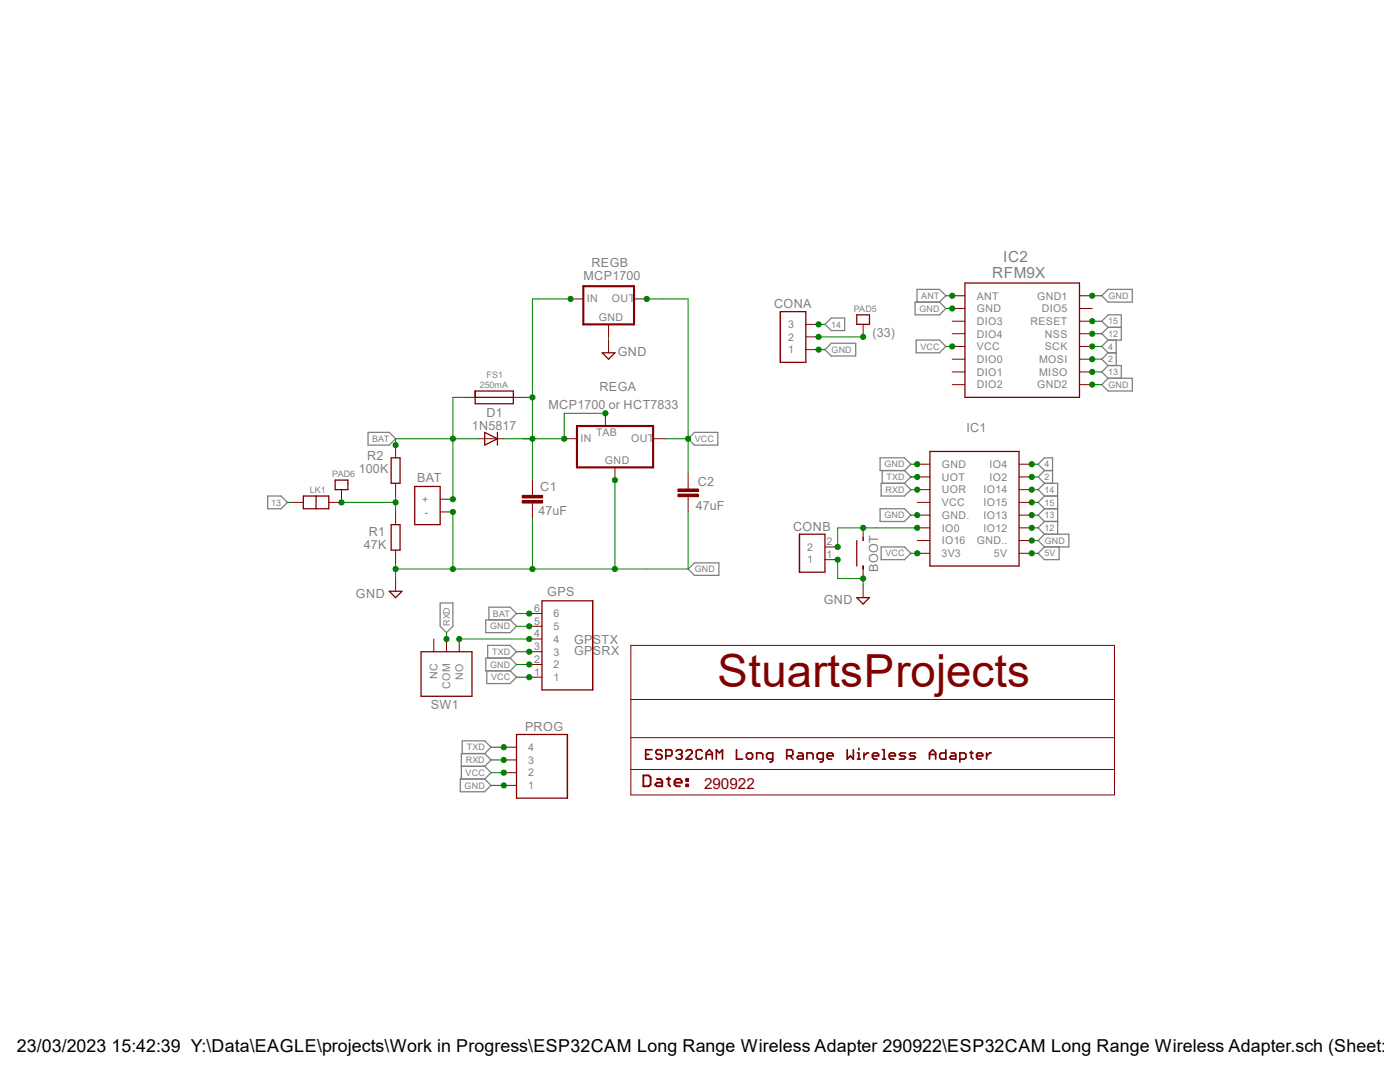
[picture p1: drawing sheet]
<svg xmlns="http://www.w3.org/2000/svg" width="279mm" height="216mm" viewBox="0 0 279 216" stroke-linecap="round" stroke-linejoin="round" font-family="sans-serif">
<g fill="none" stroke="#808080" stroke-width=".25">
<path d="M219.9 59l1.2-1.3h4.9v2.6h-4.9zM165.9 68.5h4.9v2.5h-4.9l-1.3-1.2zM165.9 63.5h2.7v2.5h-2.7l-1.3-1.3zM182.6 60.3h4.9l1.3 1.3-1.3 1.2h-4.9zM182.8 67.9h4.7l1.3 1.2-1.3 1.3h-4.7zM183 60.3v-2.6h4.5l1.3 1.3-1.3 1.3M219.9 76.8l1.2-1.3h4.9v2.5h-4.9zM221.1 65.3l-1.2-1.2 1.2-1.3h2.7v5.1h-2.7M221.1 70.4h1.7M221.1 70.4l-1.2 1.3 1.2 1.2M221.1 72.9h2.7v2.6M221.1 65.3h2.7"/>
<path d="M221.1 72.9l-1.2 1.3 1.2 1.3M221.1 65.3l-1.2 1.3 1.2 1.3M221.1 67.9l-1.2 1.2 1.2 1.3M222.8 67.9v5M53.4 99h2.7l1.3 1.2-1.3 1.3h-2.7zM73.4 86.3h4.3l1.3 1.2-1.3 1.3h-4.3zM137.3 87.5l1.3-1.2h4.7v2.5h-4.7zM175.6 91.4h4.9l1.3 1.2-1.3 1.3h-4.9zM175.9 96.4h4.6l1.3 1.3-1.3 1.3h-4.6zM176.1 93.9v2.5M180.5 93.9l1.3 1.3-1.3 1.2M208.4 93.9h1.7"/>
<path d="M208.4 93.9l-1.2-1.3 1.2-1.2h1.7v5M208.4 99h2.7M208.4 96.4h2.7v10.2M208.4 93.9l-1.2 1.3 1.2 1.2M208.4 96.4l-1.2 1.3 1.2 1.3M208.4 99l-1.2 1.2 1.2 1.3M137.3 113.5l1.3-1.2h4.9v2.5h-4.9zM175.6 101.5h4.9l1.3 1.3-1.3 1.3h-4.9zM175.9 109.1h4.6l1.3 1.3-1.3 1.3h-4.6zM208.4 104.1h2.7M208.4 101.5h2.7M208.4 106.6l-1.2 1.3 1.2 1.2"/>
<path d="M208.4 106.6h4.9v2.5h-4.9M208.4 109.1l-1.2 1.3 1.2 1.3h3v-2.6M208.4 101.5l-1.2 1.3 1.2 1.3M208.4 104.1l-1.2 1.2 1.2 1.3M87.8 120.3h2.6v4.7l-1.3 1.2-1.3-1.2zM96.9 123.7h4.9l1.3 1.3-1.3 1.2h-4.9zM97.2 133.9v2.5h4.6l1.3-1.3-1.3-1.2M97.3 131.3v-2.5h4.5l1.3 1.2-1.3 1.3M97.6 123.7v-2.5h4.2l1.3 1.2-1.3 1.3M101.8 131.3l1.3 1.3-1.3 1.3M101.8 131.3h-4.9v2.6h4.9M91.9 155.4h4.8l1.3 1.3-1.3 1.3h-4.8z"/>
<path d="M92.1 152.9h4.6M92.2 150.4v-2.6h4.5l1.3 1.3-1.3 1.3M96.7 152.9l1.3 1.3-1.3 1.2M96.7 150.4h-4.6v5M96.7 150.4l1.3 1.2-1.3 1.3"/>
</g>
<path d="M78.1 91.4h1.7v5h-1.7zM82.8 97.1h5v7.6h-5zM185.6 90.1h17.8v22.8h-17.8zM77.7 118h2.5l-1.2 1.3zM78.1 104.7h1.7v5.1h-1.7zM108.2 119.9h10.1v17.8h-10.1zM103.1 146.6h10.1v12.7h-10.1z" fill="none" stroke="#800000" stroke-width=".25"/>
<g fill="none" stroke="#800000" stroke-width=".2">
<path d="M79 88.8v2.6M79 96.4v2.6M87.8 99.6h2.6M112.6 87.5h2.5M120.8 82.5v2.5M122.7 93.3v2.5M130.3 87.5h2.6M137.3 97.1v.5M137.3 99.1v.5M183 92.6h2.6M183 95.2h2.6M183 97.7h2.6"/>
<path d="M203.4 92.6h2.5M203.4 95.2h2.5M203.4 97.7h2.5M79 102.2v2.5M79 109.8v2.5M79 115.4v2.6M87.8 102.2h2.6M183 100.2h2.6M183 105.3h2.6M183 107.9h2.6M183 110.4h2.6M183 102.8h2.6"/>
<path d="M203.4 100.2h2.5M203.4 105.3h2.5M203.4 107.9h2.5M203.4 110.4h2.5M203.4 102.8h2.5M105.6 135.1h2.6M105.6 132.6h2.6M105.6 130h2.6M105.6 127.5h2.6M105.6 125h2.6M105.6 122.4h2.6M100.5 156.7h2.6"/>
<path d="M100.5 154.2h2.6M100.5 151.6h2.6M100.5 149.1h2.6"/>
</g>
<path d="M115.1 85h15.2v8.3h-15.2z" fill="none" stroke="#800000" stroke-width=".42"/>
<path d="M135.3 98.6h4.1v.5h-4.1z" fill-rule="evenodd" fill="#800000"/>
<path d="M135.3 98.6h4.1v.5h-4.1z" fill="none" stroke="#800000" stroke-width=".2"/>
<path d="M135.3 97.6h4.1v.5h-4.1z" fill-rule="evenodd" fill="#800000"/>
<path d="M106.3 98.3v.5M135.3 97.6h4.1v.5h-4.1zM137.3 94.5v2.6M137.3 99.6v2.6M106.3 100.4v.5" fill="none" stroke="#800000" stroke-width=".2"/>
<path d="M104.2 99.9h4.1v.5h-4.1z" fill-rule="evenodd" fill="#800000"/>
<path d="M104.2 99.9h4.1v.5h-4.1z" fill="none" stroke="#800000" stroke-width=".2"/>
<path d="M104.2 98.8h4.1v.6h-4.1z" fill-rule="evenodd" fill="#800000"/>
<g fill="none" stroke="#800000" stroke-width=".2">
<path d="M113.9 59.6h2.5M126.5 59.6h2.6M190 59h2.6M215.4 59h2.6M92.3 79.3h2.5M102.4 79.3h2.6M121.5 64.7v2.5M121.5 67.9v2.5M160.8 69.8h2.6M160.8 67.2h2.6M160.8 64.7h2.6M172.3 64.7v2.5"/>
<path d="M190 61.6h2.6M190 64.1h2.6M190 66.6h2.6M190 69.1h2.6M190 71.7h2.6M190 74.2h2.6M190 76.8h2.6M215.4 61.6h2.6M215.4 64.1h2.6M215.4 66.6h2.6M215.4 69.1h2.6M215.4 71.7h2.6"/>
<path d="M215.4 74.2h2.6M215.4 76.8h2.6M68.2 97.7v2.5h-2.6M95.5 87.5h5M104.2 98.8h4.1v.6h-4.1zM106.3 95.8v2.5M58 100.2h2.5M106.3 100.9v2.5M164.6 111.7h2.6M164.6 109.1h2.6M172.3 105.3v2.6M172.3 112.9v2.5"/>
<path d="M172.3 116.7v2.6M86.6 127.5v2.5M89.1 127.5v2.5M91.7 127.5v2.5M125.9 128.8h96.5v29.8h-96.5zM125.9 139.6h96.5M125.9 153.5h96.5M125.9 147.2h96.5"/>
</g>
<g fill="none" stroke="#800000" stroke-width=".25">
<path d="M192.6 56.5h22.8v22.8h-22.8zM94.8 78h7.6v2.6h-7.6zM94.8 79.3h7.6M120.2 70.4h2.5l-1.2 1.3zM155.7 62.2h5.1v10.1h-5.1zM171 62.8h2.5v1.9h-2.5zM60.5 99h5.1v2.5h-5.1zM63.1 99v2.5M66.9 95.8h2.5v1.9h-2.5zM96.7 86.3l2.6 1.2-2.6 1.3zM99.3 86.3v2.5M159.6 106.6h5v7.6h-5z"/>
<path d="M171 107.9v5M171 119.3h2.5l-1.2 1.2zM172.3 107.2v.7M172.3 112.9v.6M84 130h10.2v8.9h-10.2z"/>
</g>
<path d="M116.4 57.1h10.1v7.6h-10.1z" fill="none" stroke="#800000" stroke-width=".42"/>
<path d="M128.4 154.7h1.1l.3 .4v1.4l-.3 .4h-1.1zM131.1 155.4h.7l.4 .4v1.1h-1.1l-.4-.4 .4-.3h1.1M133.1 155.4h.7M133.4 155.1v1.4l.4 .4M134.6 156.2h1.5v-.4l-.4-.4h-.7l-.4 .4v.7l.4 .4h.7M136.9 156.5h.4v.4h-.4zM136.9 155.4h.4v.4h-.4z" fill="none" stroke="#800000" stroke-width=".38"/>
<g fill="none" stroke="#800000" stroke-width=".34">
<path d="M128.9 150.5h.6M130.1 149.6h-1.2v1.9h1.2M132.1 149.9l-.3-.3h-.6l-.3 .3v.3l.3 .3h.6l.3 .3v.3l-.3 .4h-.6l-.3-.4M132.9 150.8h.9l.3-.3v-.6l-.3-.3h-.9v1.9M134.9 149.9l.3-.3h.6l.3 .3v.3l-.3 .3M135.5 150.5h.3M135.8 150.5l.3 .3v.3l-.3 .4h-.6l-.3-.4M136.9 149.9l.3-.3h.6l.3 .3v.3l-1.2 1.3h1.2M140.2 149.9l-.3-.3h-.7l-.3 .3v1.2l.3 .4h.7l.3-.4M140.9 150.5h1.3M140.9 151.5v-1.3l.7-.6 .6 .6v1.3M143 151.5v-1.9l.6 .6 .6-.6v1.9"/>
<path d="M147 149.6v1.9h1.2M149 150.5l.3-.3h.6l.3 .3v.6l-.3 .4h-.6l-.3-.4zM151 151.5v-1.3h.9l.3 .3v1M154.2 151.5h-.9l-.3-.4v-.6l.3-.3h.9v1.6l-.3 .3h-.3M157 150.8h.9l.3-.3v-.6l-.3-.3h-.9v1.9M157.6 150.8l.6 .7M159.3 150.2h.7l.3 .3v1h-1l-.3-.4 .3-.3h1M161 151.5v-1.3h1l.3 .3v1M164.3 151.5h-.9l-.3-.4v-.6l.3-.3h.9v1.6l-.3 .3h-.3M165.1 150.8h1.2v-.3l-.3-.3h-.6l-.3 .3v.6l.3 .4h.6M169.1 149.6v1.9l.6-.7 .6 .7v-1.9M171.1 151.5h.6"/>
<path d="M171.1 150.2h.3v1.3M171.4 149.3v.3M172.4 150.2v1.3M173.4 150.2h-.3l-.7 .6M174.1 150.8h1.2v-.3l-.3-.3h-.6l-.3 .3v.6l.3 .4h.6M176.1 149.6h.3v1.9M176.1 151.5h.6M177.5 150.8h1.2v-.3l-.3-.3h-.6l-.3 .3v.6l.3 .4h.6M180.7 150.2h-.9l-.3 .3 .3 .3h.6l.3 .3-.3 .4h-.9M182.7 150.2h-.9l-.3 .3 .3 .3h.6l.3 .3-.3 .4h-.9M185.5 150.5h1.2M185.5 151.5v-1.3l.6-.6 .6 .6v1.3"/>
<path d="M188.8 149.6v1.9h-1l-.3-.4v-.6l.3-.3h1M189.8 150.2h.7l.3 .3v1h-1l-.3-.4 .3-.3h1M191.6 151.5h.8l.4-.4v-.6l-.4-.3h-.8v1.9M193.5 150.2h.7M193.8 149.9v1.2l.4 .4M194.9 150.8h1.2v-.3l-.3-.3h-.6l-.3 .3v.6l.3 .4h.6M196.9 150.2v1.3M197.8 150.2h-.3l-.6 .6"/>
</g>
<path d="M79 112.3v3.1" fill="none" stroke="#008000" stroke-width=".2"/>
<circle cx="78.9" cy="113.5" r=".51" fill="#008000"/>
<g fill="none" stroke="#008000" stroke-width=".2">
<path d="M79 113.5h11.4"/>
<circle cx="78.9" cy="113.5" r=".51"/>
</g>
<circle cx="90.4" cy="102.2" r=".51" fill="#008000"/>
<g fill="none" stroke="#008000" stroke-width=".2">
<path d="M122.7 95.8v17.7M90.4 102.2v11.3"/>
<circle cx="90.4" cy="102.2" r=".51"/>
</g>
<circle cx="122.7" cy="95.8" r=".51" fill="#008000"/>
<g fill="none" stroke="#008000" stroke-width=".2">
<path d="M90.4 113.5h1.3"/>
<circle cx="122.7" cy="95.8" r=".51"/>
</g>
<circle cx="90.4" cy="113.5" r=".51" fill="#008000"/>
<g fill="none" stroke="#008000" stroke-width=".2">
<path d="M137.3 102.2v11.3h-45.6"/>
<circle cx="90.4" cy="113.5" r=".51"/>
</g>
<circle cx="122.7" cy="113.5" r=".51" fill="#008000"/>
<g fill="none" stroke="#008000" stroke-width=".2">
<path d="M106.3 103.4v10.1"/>
<circle cx="122.7" cy="113.5" r=".51"/>
</g>
<circle cx="106.3" cy="113.5" r=".51" fill="#008000"/>
<g fill="none" stroke="#008000" stroke-width=".2">
<path d="M103.1 132.6h2.5"/>
<circle cx="106.3" cy="113.5" r=".51"/>
</g>
<circle cx="105.6" cy="132.6" r=".51" fill="#008000"/>
<g fill="none" stroke="#008000" stroke-width=".2">
<path d="M181.8 102.8h1.2"/>
<circle cx="105.6" cy="132.6" r=".51"/>
</g>
<circle cx="183" cy="102.8" r=".51" fill="#008000"/>
<g fill="none" stroke="#008000" stroke-width=".2">
<path d="M181.8 92.6h1.2"/>
<circle cx="183" cy="102.8" r=".51"/>
</g>
<circle cx="183" cy="92.6" r=".51" fill="#008000"/>
<g fill="none" stroke="#008000" stroke-width=".2">
<path d="M205.9 107.9h1.3"/>
<circle cx="183" cy="92.6" r=".51"/>
</g>
<circle cx="205.9" cy="107.9" r=".51" fill="#008000"/>
<g fill="none" stroke="#008000" stroke-width=".2">
<path d="M98 156.7h2.5"/>
<circle cx="205.9" cy="107.9" r=".51"/>
</g>
<circle cx="100.5" cy="156.7" r=".51" fill="#008000"/>
<g fill="none" stroke="#008000" stroke-width=".2">
<path d="M163.4 69.8h1.2"/>
<circle cx="100.5" cy="156.7" r=".51"/>
</g>
<circle cx="163.4" cy="69.8" r=".51" fill="#008000"/>
<g fill="none" stroke="#008000" stroke-width=".2">
<path d="M103.1 125h2.5"/>
<circle cx="163.4" cy="69.8" r=".51"/>
</g>
<circle cx="105.6" cy="125" r=".51" fill="#008000"/>
<g fill="none" stroke="#008000" stroke-width=".2">
<path d="M121.5 67.2v.7M218 76.8h1.9"/>
<circle cx="105.6" cy="125" r=".51"/>
</g>
<circle cx="218" cy="76.8" r=".51" fill="#008000"/>
<g fill="none" stroke="#008000" stroke-width=".2">
<path d="M218 59h1.9"/>
<circle cx="218" cy="76.8" r=".51"/>
</g>
<circle cx="218" cy="59" r=".51" fill="#008000"/>
<g fill="none" stroke="#008000" stroke-width=".2">
<path d="M188.8 61.6h1.2"/>
<circle cx="218" cy="59" r=".51"/>
</g>
<circle cx="190" cy="61.6" r=".51" fill="#008000"/>
<g fill="none" stroke="#008000" stroke-width=".2">
<path d="M172.3 115.4v1.3"/>
<circle cx="190" cy="61.6" r=".51"/>
</g>
<circle cx="172.2" cy="115.4" r=".51" fill="#008000"/>
<g fill="none" stroke="#008000" stroke-width=".2">
<path d="M167.2 111.7v3.7h5.1"/>
<circle cx="172.2" cy="115.4" r=".51"/>
</g>
<circle cx="167.2" cy="111.7" r=".51" fill="#008000"/>
<g fill="none" stroke="#008000" stroke-width=".2">
<path d="M103.1 135.1h2.5"/>
<circle cx="167.2" cy="111.7" r=".51"/>
</g>
<circle cx="105.6" cy="135.1" r=".51" fill="#008000"/>
<g fill="none" stroke="#008000" stroke-width=".2">
<path d="M181.8 110.4h1.2"/>
<circle cx="105.6" cy="135.1" r=".51"/>
</g>
<circle cx="183" cy="110.4" r=".51" fill="#008000"/>
<g fill="none" stroke="#008000" stroke-width=".2">
<path d="M98 154.2h2.5"/>
<circle cx="183" cy="110.4" r=".51"/>
</g>
<circle cx="100.5" cy="154.2" r=".51" fill="#008000"/>
<g fill="none" stroke="#008000" stroke-width=".2">
<path d="M132.9 87.5h4.4v7"/>
<circle cx="100.5" cy="154.2" r=".51"/>
</g>
<circle cx="137.3" cy="87.5" r=".51" fill="#008000"/>
<g fill="none" stroke="#008000" stroke-width=".2">
<path d="M129.1 59.6h3.1"/>
<circle cx="137.3" cy="87.5" r=".51"/>
</g>
<circle cx="129.1" cy="59.6" r=".51" fill="#008000"/>
<g fill="none" stroke="#008000" stroke-width=".2">
<path d="M132.2 59.6h5.1v27.9M188.8 69.1h1.2"/>
<circle cx="129.1" cy="59.6" r=".51"/>
</g>
<circle cx="190" cy="69.1" r=".51" fill="#008000"/>
<g fill="none" stroke="#008000" stroke-width=".2">
<path d="M98 151.6h2.5"/>
<circle cx="190" cy="69.1" r=".51"/>
</g>
<circle cx="100.5" cy="151.6" r=".51" fill="#008000"/>
<g fill="none" stroke="#008000" stroke-width=".2">
<path d="M181.8 97.7h1.2"/>
<circle cx="100.5" cy="151.6" r=".51"/>
</g>
<circle cx="183" cy="97.7" r=".51" fill="#008000"/>
<g fill="none" stroke="#008000" stroke-width=".2">
<path d="M89.1 126.2v1.3"/>
<circle cx="183" cy="97.7" r=".51"/>
</g>
<circle cx="89.1" cy="127.5" r=".51" fill="#008000"/>
<g fill="none" stroke="#008000" stroke-width=".2">
<path d="M98 149.1h2.5"/>
<circle cx="89.1" cy="127.5" r=".51"/>
</g>
<circle cx="100.5" cy="149.1" r=".51" fill="#008000"/>
<g fill="none" stroke="#008000" stroke-width=".2">
<path d="M181.8 95.2h1.2"/>
<circle cx="100.5" cy="149.1" r=".51"/>
</g>
<circle cx="183" cy="95.2" r=".51" fill="#008000"/>
<g fill="none" stroke="#008000" stroke-width=".2">
<path d="M181.8 95.2h1.2M103.1 130h2.5"/>
<circle cx="183" cy="95.2" r=".51"/>
</g>
<circle cx="105.6" cy="130" r=".51" fill="#008000"/>
<g fill="none" stroke="#008000" stroke-width=".2">
<path d="M79 87.5h16.5M90.4 87.5v12.1"/>
<circle cx="105.6" cy="130" r=".51"/>
</g>
<circle cx="90.4" cy="87.5" r=".51" fill="#008000"/>
<circle cx="90.4" cy="87.5" r=".51" fill="none" stroke="#008000" stroke-width=".2"/>
<circle cx="90.4" cy="99.6" r=".51" fill="#008000"/>
<g fill="none" stroke="#008000" stroke-width=".2">
<path d="M92.3 79.3h-1.9v8.2M79 87.5v1.3"/>
<circle cx="90.4" cy="99.6" r=".51"/>
</g>
<circle cx="78.9" cy="88.8" r=".51" fill="#008000"/>
<g fill="none" stroke="#008000" stroke-width=".2">
<path d="M103.1 122.4h2.5"/>
<circle cx="78.9" cy="88.8" r=".51"/>
</g>
<circle cx="105.6" cy="122.4" r=".51" fill="#008000"/>
<g fill="none" stroke="#008000" stroke-width=".2">
<path d="M174.8 105.3h8.2"/>
<circle cx="105.6" cy="122.4" r=".51"/>
</g>
<circle cx="183" cy="105.3" r=".51" fill="#008000"/>
<g fill="none" stroke="#008000" stroke-width=".2">
<path d="M172.3 105.3h2.5"/>
<circle cx="183" cy="105.3" r=".51"/>
</g>
<circle cx="172.2" cy="105.3" r=".51" fill="#008000"/>
<g fill="none" stroke="#008000" stroke-width=".2">
<path d="M172.3 105.3h-5.1v3.8"/>
<circle cx="172.2" cy="105.3" r=".51"/>
</g>
<circle cx="167.2" cy="109.1" r=".51" fill="#008000"/>
<g fill="none" stroke="#008000" stroke-width=".2">
<path d="M188.8 59h1.2"/>
<circle cx="167.2" cy="109.1" r=".51"/>
</g>
<circle cx="190" cy="59" r=".51" fill="#008000"/>
<g fill="none" stroke="#008000" stroke-width=".2">
<path d="M205.9 95.2h1.3"/>
<circle cx="190" cy="59" r=".51"/>
</g>
<circle cx="205.9" cy="95.2" r=".51" fill="#008000"/>
<g fill="none" stroke="#008000" stroke-width=".2">
<path d="M218 71.7h1.9"/>
<circle cx="205.9" cy="95.2" r=".51"/>
</g>
<circle cx="218" cy="71.7" r=".51" fill="#008000"/>
<g fill="none" stroke="#008000" stroke-width=".2">
<path d="M205.9 97.7h1.3"/>
<circle cx="218" cy="71.7" r=".51"/>
</g>
<circle cx="205.9" cy="97.7" r=".51" fill="#008000"/>
<g fill="none" stroke="#008000" stroke-width=".2">
<path d="M163.4 64.7h1.2"/>
<circle cx="205.9" cy="97.7" r=".51"/>
</g>
<circle cx="163.4" cy="64.7" r=".51" fill="#008000"/>
<g fill="none" stroke="#008000" stroke-width=".2">
<path d="M205.9 100.2h1.3"/>
<circle cx="163.4" cy="64.7" r=".51"/>
</g>
<circle cx="205.9" cy="100.2" r=".51" fill="#008000"/>
<g fill="none" stroke="#008000" stroke-width=".2">
<path d="M218 64.1h1.9"/>
<circle cx="205.9" cy="100.2" r=".51"/>
</g>
<circle cx="218" cy="64.1" r=".51" fill="#008000"/>
<g fill="none" stroke="#008000" stroke-width=".2">
<path d="M205.9 102.8h1.3"/>
<circle cx="218" cy="64.1" r=".51"/>
</g>
<circle cx="205.9" cy="102.8" r=".51" fill="#008000"/>
<g fill="none" stroke="#008000" stroke-width=".2">
<path d="M218 74.2h1.9"/>
<circle cx="205.9" cy="102.8" r=".51"/>
</g>
<circle cx="218" cy="74.2" r=".51" fill="#008000"/>
<g fill="none" stroke="#008000" stroke-width=".2">
<path d="M57.4 100.2h.6M205.9 110.4h1.3"/>
<circle cx="218" cy="74.2" r=".51"/>
</g>
<circle cx="205.9" cy="110.4" r=".51" fill="#008000"/>
<g fill="none" stroke="#008000" stroke-width=".2">
<path d="M120.8 82.5h-8.2v5"/>
<circle cx="205.9" cy="110.4" r=".51"/>
</g>
<circle cx="120.8" cy="82.5" r=".51" fill="#008000"/>
<g fill="none" stroke="#008000" stroke-width=".2">
<path d="M100.5 87.5h3.9M106.3 87.5h6.3"/>
<circle cx="120.8" cy="82.5" r=".51"/>
</g>
<circle cx="112.6" cy="87.5" r=".51" fill="#008000"/>
<g fill="none" stroke="#008000" stroke-width=".2">
<path d="M104.4 87.5h1.9v8.3"/>
<circle cx="112.6" cy="87.5" r=".51"/>
</g>
<circle cx="106.3" cy="87.5" r=".51" fill="#008000"/>
<g fill="none" stroke="#008000" stroke-width=".2">
<path d="M107.5 59.6h6.4"/>
<circle cx="106.3" cy="87.5" r=".51"/>
</g>
<circle cx="113.9" cy="59.6" r=".51" fill="#008000"/>
<g fill="none" stroke="#008000" stroke-width=".2">
<path d="M107.5 59.6h-1.2v27.9h-1.9M105 79.3h1.3"/>
<circle cx="113.9" cy="59.6" r=".51"/>
</g>
<circle cx="106.3" cy="79.3" r=".51" fill="#008000"/>
<g fill="none" stroke="#008000" stroke-width=".2">
<path d="M163.4 67.2h8.9"/>
<circle cx="106.3" cy="79.3" r=".51"/>
</g>
<circle cx="172.2" cy="67.2" r=".51" fill="#008000"/>
<circle cx="172.2" cy="67.2" r=".51" fill="none" stroke="#008000" stroke-width=".2"/>
<circle cx="163.4" cy="67.2" r=".51" fill="#008000"/>
<g fill="none" stroke="#008000" stroke-width=".2">
<path d="M91.7 127.5h13.9"/>
<circle cx="163.4" cy="67.2" r=".51"/>
</g>
<circle cx="105.6" cy="127.5" r=".51" fill="#008000"/>
<circle cx="105.6" cy="127.5" r=".51" fill="none" stroke="#008000" stroke-width=".2"/>
<circle cx="91.6" cy="127.5" r=".51" fill="#008000"/>
<g fill="none" stroke="#008000" stroke-width=".2">
<path d="M205.9 105.3h1.3"/>
<circle cx="91.6" cy="127.5" r=".51"/>
</g>
<circle cx="205.9" cy="105.3" r=".51" fill="#008000"/>
<g fill="none" stroke="#008000" stroke-width=".2">
<path d="M218 66.6h1.9"/>
<circle cx="205.9" cy="105.3" r=".51"/>
</g>
<circle cx="218" cy="66.6" r=".51" fill="#008000"/>
<g fill="none" stroke="#008000" stroke-width=".2">
<path d="M205.9 92.6h1.3"/>
<circle cx="218" cy="66.6" r=".51"/>
</g>
<circle cx="205.9" cy="92.6" r=".51" fill="#008000"/>
<g fill="none" stroke="#008000" stroke-width=".2">
<path d="M218 69.1h1.9"/>
<circle cx="205.9" cy="92.6" r=".51"/>
</g>
<circle cx="218" cy="69.1" r=".51" fill="#008000"/>
<g fill="none" stroke="#008000" stroke-width=".2">
<path d="M68.2 100.2h3.8"/>
<circle cx="218" cy="69.1" r=".51"/>
</g>
<circle cx="68.2" cy="100.2" r=".51" fill="#008000"/>
<g fill="none" stroke="#008000" stroke-width=".2">
<path d="M79 99v3.2M72 100.2h7"/>
<circle cx="68.2" cy="100.2" r=".51"/>
</g>
<circle cx="78.9" cy="100.2" r=".51" fill="#008000"/>
<circle cx="78.9" cy="100.2" r=".51" fill="none" stroke="#008000" stroke-width=".2"/>
<text font-size="9.1" fill="#800000" x="143.2" y="137">StuartsProjects</text>
<text font-size="3.6" x="3.4" y="209.9">23/03/2023 15:42:39 Y:\Data\EAGLE\projects\Work in Progress\ESP32CAM Long Range Wireless Adapter 290922\ESP32CAM Long Range Wireless Adapter.sch (Sheet: 1/</text>
<g font-size="3" fill="#808080">
<text x="200.2" y="52.3">IC2</text>
<text x="198" y="55.5">RFM9X</text>
</g>
<text font-size="3" fill="#800000" x="140.5" y="157.4">290922</text>
<g font-size="2.5" fill="#808080">
<text x="118" y="53.3">REGB</text>
<text x="116.5" y="55.8">MCP1700</text>
<text x="154.5" y="61.5">CONA</text>
<text x="123.3" y="71">GND</text>
<text x="174.1" y="67.2">(33)</text>
<text x="97.1" y="83.3">D1</text>
<text x="109.5" y="81.5">MCP1700 or HCT7833</text>
<text x="119.6" y="78">REGA</text>
<text x="94.2" y="85.7">1N5817</text>
<text x="192.9" y="86.3">IC1</text>
<text x="71.6" y="94.3">100K</text>
<text x="73.3" y="91.8">R2</text>
<text x="83.3" y="96.2">BAT</text>
<text x="107.8" y="98">C1</text>
<text x="138.9" y="101.8">47uF</text>
<text x="139.2" y="97">C2</text>
<text x="73.6" y="107">R1</text>
<text x="107.4" y="102.7">47uF</text>
<text x="158.3" y="105.9">CONB</text>
<text x="72.6" y="109.6">47K</text>
<text x="71" y="119.3">GND</text>
<text x="109.2" y="118.9">GPS</text>
<text x="175.3" y="114" transform="rotate(-90 175.3 114)">BOOT</text>
<text x="164.4" y="120.5">GND</text>
<text x="114.6" y="128.5">GPSTX</text>
<text x="114.6" y="130.7">GPSRX</text>
<text x="86" y="141.5">SW1</text>
<text x="104.8" y="145.8">PROG</text>
</g>
<g font-size="2.1" fill="#808080">
<text x="194.9" y="59.8">ANT</text>
<text x="207" y="59.8">GND1</text>
<text x="117.1" y="60.3">IN</text>
<text x="119.5" y="64">GND</text>
<text x="122.1" y="60.3">OUT</text>
<text x="157.3" y="65.5">3</text>
<text x="194.9" y="62.3">GND</text>
<text x="194.9" y="64.9">DIO3</text>
<text x="205.7" y="64.9">RESET</text>
<text x="207.9" y="62.3">DIO5</text>
<text x="157.3" y="70.5">1</text>
<text x="157.3" y="68">2</text>
<text x="194.9" y="67.4">DIO4</text>
<text x="194.9" y="69.9">VCC</text>
<text x="208.5" y="69.9">SCK</text>
<text x="208.5" y="67.4">NSS</text>
<text x="194.9" y="72.4">DIO0</text>
<text x="194.9" y="75">DIO1</text>
<text x="194.9" y="77.5">DIO2</text>
<text x="207" y="77.5">GND2</text>
<text x="207.4" y="75">MISO</text>
<text x="207.4" y="72.4">MOSI</text>
<text x="115.8" y="88.2">IN</text>
<text x="119" y="86.9">TAB</text>
<text x="125.9" y="88.2">OUT</text>
<text x="120.7" y="92.5">GND</text>
<text x="188" y="93.4">GND</text>
<text x="188" y="95.9">UOT</text>
<text x="197.5" y="95.9">IO2</text>
<text x="197.5" y="93.4">IO4</text>
<text x="84.3" y="100.4">+</text>
<text x="188" y="98.5">UOR</text>
<text x="188" y="101">VCC</text>
<text x="196.3" y="101">IO15</text>
<text x="196.3" y="98.5">IO14</text>
<text x="84.8" y="102.9">-</text>
<text x="188" y="106.1">IO0</text>
<text x="188" y="103.5">GND.</text>
<text x="196.3" y="106.1">IO12</text>
<text x="196.3" y="103.5">IO13</text>
<text x="161.1" y="112.4">1</text>
<text x="161.1" y="109.9">2</text>
<text x="165" y="111.3">1</text>
<text x="165" y="108.8">2</text>
<text x="187.9" y="111.2">3V3</text>
<text x="188" y="108.6">IO16</text>
<text x="194.9" y="108.6">GND..</text>
<text x="198.4" y="111.2">5V</text>
<text x="106.6" y="124.6">5</text>
<text x="106.6" y="122.1">6</text>
<text x="110.5" y="125.7">5</text>
<text x="110.5" y="123.2">6</text>
<text x="106.6" y="129.7">3</text>
<text x="106.6" y="127.2">4</text>
<text x="110.5" y="130.8">3</text>
<text x="110.5" y="128.3">4</text>
<text x="87.3" y="135.6" transform="rotate(-90 87.3 135.6)">NC</text>
<text x="89.9" y="137.5" transform="rotate(-90 89.9 137.5)">COM</text>
<text x="92.4" y="135.7" transform="rotate(-90 92.4 135.7)">NO</text>
<text x="106.6" y="134.8">1</text>
<text x="106.6" y="132.2">2</text>
<text x="110.5" y="135.9">1</text>
<text x="110.5" y="133.3">2</text>
<text x="105.4" y="149.9">4</text>
<text x="105.4" y="154.9">2</text>
<text x="105.4" y="152.4">3</text>
<text x="105.4" y="157.5">1</text>
</g>
<g font-size="1.8" fill="#808080">
<text x="183.9" y="59.6">ANT</text>
<text x="221.2" y="59.6">GND</text>
<text x="165.9" y="65.4">14</text>
<text x="170.4" y="62.2">PAD5</text>
<text x="183.5" y="62.2">GND</text>
<text x="221.2" y="64.7">15</text>
<text x="165.9" y="70.4">GND</text>
<text x="183.7" y="69.8">VCC</text>
<text x="221.2" y="67.2">12</text>
<text x="221.2" y="69.8">4</text>
<text x="95.8" y="77.4">250mA</text>
<text x="97.1" y="75.5">FS1</text>
<text x="221.2" y="72.3">2</text>
<text x="221.2" y="74.8">13</text>
<text x="221.2" y="77.4">GND</text>
<text x="74.3" y="88.2">BAT</text>
<text x="138.6" y="88.2">VCC</text>
<text x="66.3" y="95.2">PAD6</text>
<text x="176.5" y="93.3">GND</text>
<text x="176.9" y="95.8">TXD</text>
<text x="208.5" y="95.8">2</text>
<text x="208.5" y="93.3">4</text>
<text x="54.1" y="100.9">13</text>
<text x="61.8" y="98.3">LK1</text>
<text x="176.7" y="98.3">RXD</text>
<text x="208.5" y="98.3">14</text>
<text x="208.5" y="100.9">15</text>
<text x="176.5" y="103.4">GND</text>
<text x="208.5" y="103.4">13</text>
<text x="208.5" y="106">12</text>
<text x="176.7" y="111">VCC</text>
<text x="208.5" y="111">5V</text>
<text x="208.5" y="108.5">GND</text>
<text x="138.6" y="114.2">GND</text>
<text x="89.7" y="124.9" transform="rotate(-90 89.7 124.9)">RXD</text>
<text x="97.8" y="125.6">GND</text>
<text x="98.4" y="123.1">BAT</text>
<text x="98.2" y="130.7">TXD</text>
<text x="97.8" y="133.2">GND</text>
<text x="98" y="135.8">VCC</text>
<text x="93.1" y="149.7">TXD</text>
<text x="92.9" y="154.8">VCC</text>
<text x="93" y="152.3">RXD</text>
<text x="92.7" y="157.4">GND</text>
</g>
</svg>
